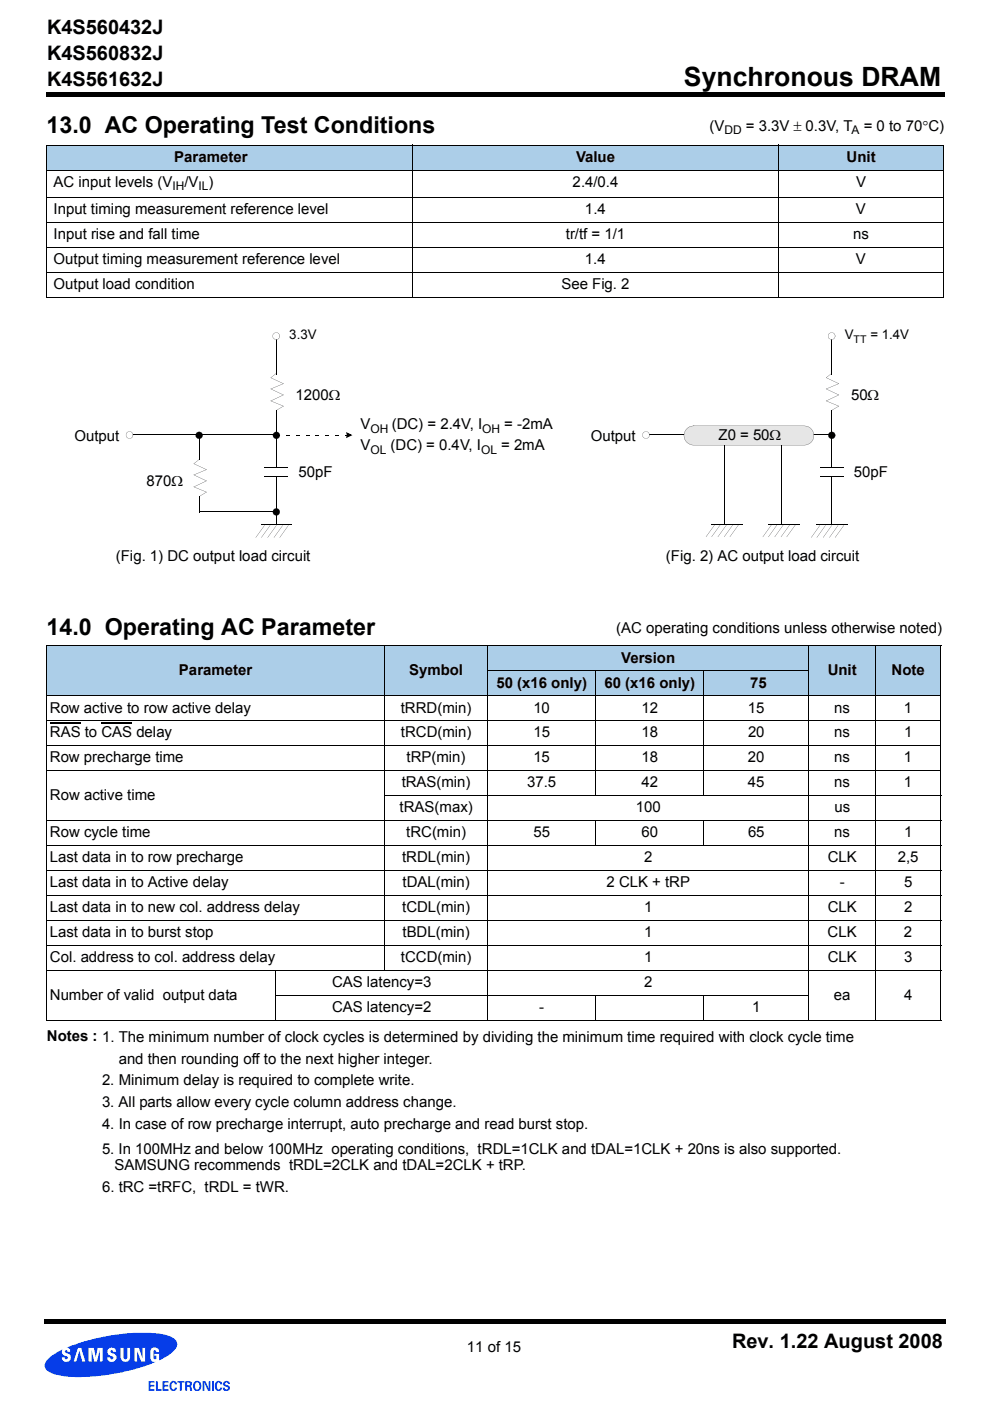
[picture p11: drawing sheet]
<svg xmlns="http://www.w3.org/2000/svg" width="210mm" height="297mm" viewBox="0 0 210 297" stroke-linecap="round" stroke-linejoin="round" font-family="sans-serif">
<path d="M9.8 19.5h.6v1h-.6zM10.4 19.5h189.9v1h-189.9zM9.4 279.6h.5v1.1h-.5zM9.9 279.6h190.6v1.1h-190.6z" fill="#000"/>
<path d="M9.5 282.6h39.2v12.3h-39.2z" fill="#fff"/>
<g fill="#063de8">
<path d="M10.3 288a1.68 1.68 0 0 0-.8 1.7 1.68 1.68 0 0 0 1.4 1.4 24.8 24.8 0 0 0 11.2 .5l5.3-1 3.6-1 2.1-.9-.1 .1a.87 .87 0 0 1-1.1-.9v-1.3l.2-.6 .3-.3h.6l.5 .3 .2 .7h-.6v-.3l-.2-.1-.3 .1v1.6l.1 .2 .4-.1v-.7h-.4v-.4h1.1v1.4l.8-.4a4.8 4.8 0 0 0 3-3 2.65 2.65 0 0 0-2.4-2l-3.3-.4h-3.6a44.1 44.1 0 0 0-14.2 3.1 .8 .8 0 0 1 .8 .9h-.5a.31 .31 0 0 0-.3-.3 .31 .31 0 0 0-.4 .3 .31 .31 0 0 0 .4 .3 .98 .98 0 0 1 .9 1 .98 .98 0 0 1-1 .9 .98 .98 0 0 1-.9-1h.6l.1 .3 .4 .1a.36 .36 0 0 0 .2-.5 .36 .36 0 0 0-.5-.2 .89 .89 0 0 1-.7-1.3l-.9 .4zM16.5 285.8h.7l.9 2.9h-.7l-.6-2.3-.6 2.3h-.6zM18.8 285.8h1.1l.4 1.9 .4-1.9h1.1v2.9h-.7v-2.5l-.5 2.5h-.6l-.6-2.5v2.5h-.6zM22.9 286a.98 .98 0 0 1 1.1-.2 .98 .98 0 0 1 .6 .8h-.6a.32 .32 0 0 0-.2-.3 .32 .32 0 0 0-.3 .1h-.1a.72 .72 0 0 0 .8 .6 .97 .97 0 0 1-.1 1.7 .97 .97 0 0 1-1.4-.9h.6l.3 .4 .3-.1a.28 .28 0 0 0 .2-.2 .28 .28 0 0 0-.2-.3 1 1 0 0 1-1-.5 1 1 0 0 1 0-1.1zM25.5 285.8h.7v2l.2 .3a.43 .43 0 0 0 .6-.4v-1.9h.6v1.8a1.02 1.02 0 0 1-1 1.2 1.02 1.02 0 0 1-1.1-1.2zM28.5 285.8h.9l.8 2.2v-2.2h.6v2.9h-.9l-.8-2.3v2.3h-.6zM31.5 292.8h1.2v.3h-.8v.5h.8v.4h-.8v.6h.8v.3h-1.2z" fill-rule="evenodd"/>
<path d="M33.1 292.8h.3v1.8h.9v.3h-1.2z" fill-rule="evenodd"/>
<path d="M34.5 292.8h1.2v.3h-.8v.5h.8v.4h-.8v.6h.9v.3h-1.3z" fill-rule="evenodd"/>
<path d="M36.2 293a.75 .75 0 0 1 .8-.2 .75 .75 0 0 1 .5 .7h-.4a.31 .31 0 0 0-.3-.4 .31 .31 0 0 0-.4 .3v.7l.1 .4 .3 .1 .3-.4h.4a.82 .82 0 0 1-1 .7 .82 .82 0 0 1-.6-1l.1-.5z" fill-rule="evenodd"/>
<path d="M37.6 292.8h1.5v.3h-.6v1.8h-.4v-1.8h-.5z" fill-rule="evenodd"/>
<path d="M39.3 292.8l1.2 .1 .2 .6-.4 .4a.7 .7 0 0 1 .4 .8l.1 .2h-.5l-.1-.8-.5-.1v.9h-.4zM39.7 293.1v.6h.4a.29 .29 0 0 0 .1-.3 .29 .29 0 0 0-.1-.3z" fill-rule="evenodd"/>
<path d="M41.1 293.1a.95 .95 0 0 1 1.3-.1 .95 .95 0 0 1 .2 1.3 .92 .92 0 0 1-1.2 .6 .92 .92 0 0 1-.5-1.3zM41.6 293.1a.85 .85 0 0 0 .3 1.5l.3-.3 .1-.7-.2-.5z" fill-rule="evenodd"/>
<path d="M42.9 292.8h.7l.7 1.6v-1.6h.3v2.1h-.5l-.8-1.8v1.8h-.4z" fill-rule="evenodd"/>
</g>
<path d="M45.1 292.8v2.1" fill="none" stroke="#063de8" stroke-width=".4"/>
<g fill="#063de8">
<path d="M45.7 293.1a.78 .78 0 0 1 .9-.3 .78 .78 0 0 1 .5 .7h-.4a.38 .38 0 0 0-.4-.4 .38 .38 0 0 0-.3 .5v.7l.2 .3 .4-.1 .1-.3h.4a.8 .8 0 0 1-.8 .7 .8 .8 0 0 1-.7-.8z" fill-rule="evenodd"/>
<path d="M47.5 292.9a.74 .74 0 0 1 1.2 .5h-.4l-.1-.3h-.3a.31 .31 0 0 0-.1 .5 .31 .31 0 0 0 .4 .1 .67 .67 0 0 1 .5 .9 .67 .67 0 0 1-1 .3l-.4-.3-.1-.4h.5v.3l.2 .1h.3l.1-.4-.4-.2a.63 .63 0 0 1-.6-.4 .63 .63 0 0 1 .2-.7z" fill-rule="evenodd"/>
</g>
<path d="M9.8 19.5h.6v1h-.6zM10.4 19.5h189.9v1h-189.9zM9.4 279.6h.5v1.1h-.5zM9.9 279.6h190.6v1.1h-190.6z" fill="#000"/>
<path d="M9.5 282.6h39.2v12.3h-39.2z" fill="#fff"/>
<g fill="#063de8">
<path d="M10.3 288a1.68 1.68 0 0 0-.8 1.7 1.68 1.68 0 0 0 1.4 1.4 24.8 24.8 0 0 0 11.2 .5l5.3-1 3.6-1 2.1-.9-.1 .1a.87 .87 0 0 1-1.1-.9v-1.3l.2-.6 .3-.3h.6l.5 .3 .2 .7h-.6v-.3l-.2-.1-.3 .1v1.6l.1 .2 .4-.1v-.7h-.4v-.4h1.1v1.4l.8-.4a4.8 4.8 0 0 0 3-3 2.65 2.65 0 0 0-2.4-2l-3.3-.4h-3.6a44.1 44.1 0 0 0-14.2 3.1 .8 .8 0 0 1 .8 .9h-.5a.31 .31 0 0 0-.3-.3 .31 .31 0 0 0-.4 .3 .31 .31 0 0 0 .4 .3 .98 .98 0 0 1 .9 1 .98 .98 0 0 1-1 .9 .98 .98 0 0 1-.9-1h.6l.1 .3 .4 .1a.36 .36 0 0 0 .2-.5 .36 .36 0 0 0-.5-.2 .89 .89 0 0 1-.7-1.3l-.9 .4zM16.5 285.8h.7l.9 2.9h-.7l-.6-2.3-.6 2.3h-.6zM18.8 285.8h1.1l.4 1.9 .4-1.9h1.1v2.9h-.7v-2.5l-.5 2.5h-.6l-.6-2.5v2.5h-.6zM22.9 286a.98 .98 0 0 1 1.1-.2 .98 .98 0 0 1 .6 .8h-.6a.32 .32 0 0 0-.2-.3 .32 .32 0 0 0-.3 .1h-.1a.72 .72 0 0 0 .8 .6 .97 .97 0 0 1-.1 1.7 .97 .97 0 0 1-1.4-.9h.6l.3 .4 .3-.1a.28 .28 0 0 0 .2-.2 .28 .28 0 0 0-.2-.3 1 1 0 0 1-1-.5 1 1 0 0 1 0-1.1zM25.5 285.8h.7v2l.2 .3a.43 .43 0 0 0 .6-.4v-1.9h.6v1.8a1.02 1.02 0 0 1-1 1.2 1.02 1.02 0 0 1-1.1-1.2zM28.5 285.8h.9l.8 2.2v-2.2h.6v2.9h-.9l-.8-2.3v2.3h-.6zM31.5 292.8h1.2v.3h-.8v.5h.8v.4h-.8v.6h.8v.3h-1.2z" fill-rule="evenodd"/>
<path d="M33.1 292.8h.3v1.8h.9v.3h-1.2z" fill-rule="evenodd"/>
<path d="M34.5 292.8h1.2v.3h-.8v.5h.8v.4h-.8v.6h.9v.3h-1.3z" fill-rule="evenodd"/>
<path d="M36.2 293a.75 .75 0 0 1 .8-.2 .75 .75 0 0 1 .5 .7h-.4a.31 .31 0 0 0-.3-.4 .31 .31 0 0 0-.4 .3v.7l.1 .4 .3 .1 .3-.4h.4a.82 .82 0 0 1-1 .7 .82 .82 0 0 1-.6-1l.1-.5z" fill-rule="evenodd"/>
<path d="M37.6 292.8h1.5v.3h-.6v1.8h-.4v-1.8h-.5z" fill-rule="evenodd"/>
<path d="M39.3 292.8l1.2 .1 .2 .6-.4 .4a.7 .7 0 0 1 .4 .8l.1 .2h-.5l-.1-.8-.5-.1v.9h-.4zM39.7 293.1v.6h.4a.29 .29 0 0 0 .1-.3 .29 .29 0 0 0-.1-.3z" fill-rule="evenodd"/>
<path d="M41.1 293.1a.95 .95 0 0 1 1.3-.1 .95 .95 0 0 1 .2 1.3 .92 .92 0 0 1-1.2 .6 .92 .92 0 0 1-.5-1.3zM41.6 293.1a.85 .85 0 0 0 .3 1.5l.3-.3 .1-.7-.2-.5z" fill-rule="evenodd"/>
<path d="M42.9 292.8h.7l.7 1.6v-1.6h.3v2.1h-.5l-.8-1.8v1.8h-.4z" fill-rule="evenodd"/>
</g>
<path d="M45.1 292.8v2.1" fill="none" stroke="#063de8" stroke-width=".4"/>
<g fill="#063de8">
<path d="M45.7 293.1a.78 .78 0 0 1 .9-.3 .78 .78 0 0 1 .5 .7h-.4a.38 .38 0 0 0-.4-.4 .38 .38 0 0 0-.3 .5v.7l.2 .3 .4-.1 .1-.3h.4a.8 .8 0 0 1-.8 .7 .8 .8 0 0 1-.7-.8z" fill-rule="evenodd"/>
<path d="M47.5 292.9a.74 .74 0 0 1 1.2 .5h-.4l-.1-.3h-.3a.31 .31 0 0 0-.1 .5 .31 .31 0 0 0 .4 .1 .67 .67 0 0 1 .5 .9 .67 .67 0 0 1-1 .3l-.4-.3-.1-.4h.5v.3l.2 .1h.3l.1-.4-.4-.2a.63 .63 0 0 1-.6-.4 .63 .63 0 0 1 .2-.7z" fill-rule="evenodd"/>
</g>
<path d="M90.7 284.6h27.2v3.9h-27.2z" fill="#fff"/>
<g fill="#accee8">
<path d="M9.9 30.8h77.6v5.2h-77.6z"/>
<path d="M87.5 30.8h77.5v5.2h-77.5z"/>
<path d="M165 30.8h35.1v5.2h-35.1z"/>
</g>
<g fill="none" stroke="#000" stroke-width=".21">
<path d="M9.9 30.8h190.3M9.9 36h190.3M9.9 30.8v32.2M87.5 30.7v32.5M165 30.7v32.5M200.1 30.8v32.2M9.9 41.9h190.3M9.9 47.2h190.3M9.9 52.5h190.3M9.9 57.8h190.3M9.9 63.1h190.3M58.6 71.8v7.6"/>
<path d="M28.3 92.2h29.8M58.6 87v5.2"/>
</g>
<g fill="#000">
<path d="M57.4 80.1l1.1-1zM57.4 82.5l2.8-1.2-2.8 1.1 2.8 1.3-2.8 1.3 2.8 1.1-1.6 .9 1.5-.9-2.7-1.1 2.7-1.3zM59 92.2l.4 .1zM58.1 91.8a.72 .72 0 0 1 .8-.2 .72 .72 0 0 1 .4 .7l-.2-.5-.5-.2-.5 .2-.2 .5 .2 .5 .5 .2 .5-.2 .2-.5a.75 .75 0 0 1-1 .7 .75 .75 0 0 1-.2-1.2zM57.4 80.1l2.7 1.2zM60.7 92.2l.7 .1zM62.8 92.2l.7 .1zM64.9 92.2l.7 .1zM66.9 92.2l.7 .1zM69 92.2l.7 .1zM71.1 92.2l.6 .1zM73.1 92.2l.4 .1z"/>
<path d="M73.5 92.2l.2 .1zM73.6 92.2h.3l-.1 .4-.3-.1zM73.4 91.6l1.3 .7-1.3 .6 .2-.5 .7-.3 .1 .3-.8-.3 .1-.3 .2 .4-.3 .1z"/>
</g>
<g fill="#000">
<path d="M73.6 91.9l.7 .3-.7 .4z"/>
<circle cx="58.6" cy="92.3" r=".74"/>
</g>
<circle cx="58.6" cy="71.3" r=".74" fill="#fff"/>
<path d="M58 70.7a.73 .73 0 0 1 .8-.2 .73 .73 0 0 1 .5 .7l-.2-.5-.5-.2-.5 .2-.3 .5 .3 .6 .5 .2 .5-.2 .2-.6a.75 .75 0 0 1-1.1 .8 .75 .75 0 0 1-.2-1.3zM41.1 98.3l1.1-.9zM41.7 91.8a.73 .73 0 0 1 .8-.2 .73 .73 0 0 1 .4 .7l-.1-.5-.6-.2-.5 .2-.2 .5 .2 .5 .5 .2 .6-.2 .1-.5a.75 .75 0 0 1-1 .7 .75 .75 0 0 1-.2-1.2zM41.1 98.3l2.7 1.2zM41 100.7l2.8-1.1-2.7 1.1 2.7 1.3-2.7 1.2 2.7 1.1-1.5 1 1.5-1-2.8-1.1 2.8-1.3zM56.1 111.4l-1.9 2.6zM57.3 111.4l-1.9 2.6zM58.6 111.4l-1.9 2.6zM58 108a.72 .72 0 0 1 .9-.2 .72 .72 0 0 1 .4 .7l-.2-.5-.5-.2-.5 .2-.2 .5 .2 .6 .5 .2 .5-.2 .2-.6a.75 .75 0 0 1-1 .7 .75 .75 0 0 1-.3-1.2zM59.9 111.4l-1.8 2.6zM61.1 111.4l-1.8 2.6z" fill="#000"/>
<g fill="#000">
<circle cx="42.2" cy="92.3" r=".74"/>
<circle cx="58.6" cy="108.5" r=".75"/>
</g>
<path d="M42.2 92.4v5.2M56.1 99.1h4.9M58.5 92.2v7M42.2 108.4h16.2M42.2 105.2v3.4M55.4 111.3h6.5M56.1 101h4.9M58.5 101.1v10.2" fill="none" stroke="#000" stroke-width=".21"/>
<circle cx="27.5" cy="92.2" r=".74" fill="#fff"/>
<path d="M26.9 91.7a.73 .73 0 0 1 .8-.2 .73 .73 0 0 1 .5 .7l-.2-.5-.5-.2-.6 .2-.2 .5 .2 .6 .6 .2 .5-.3 .2-.5a.76 .76 0 0 1-1.1 .7 .76 .76 0 0 1-.2-1.2zM175.2 80.1l1.1-1zM175.1 82.5l2.8-1.2-2.7 1.1 2.7 1.3-2.7 1.3 2.7 1.1-1.5 .9 1.5-.9-2.8-1.1 2.8-1.3zM175.8 91.8a.73 .73 0 0 1 .8-.2 .73 .73 0 0 1 .5 .7l-.2-.5-.5-.2-.5 .2-.3 .5 .3 .5 .5 .2 .5-.2 .2-.5a.76 .76 0 0 1-1.1 .7 .76 .76 0 0 1-.2-1.2zM175.1 80.1l2.8 1.2z" fill="#000"/>
<path d="M176.3 71.8v7.6M137.5 92.2h38.4M176.4 87v5.2" fill="none" stroke="#000" stroke-width=".21"/>
<circle cx="176.4" cy="92.3" r=".74" fill="#000"/>
<circle cx="176.3" cy="71.3" r=".74" fill="#fff"/>
<path d="M175.8 70.7a.73 .73 0 0 1 .8-.2 .73 .73 0 0 1 .4 .7l-.2-.5-.5-.2-.5 .2-.2 .5 .2 .6 .5 .2 .5-.2 .2-.6a.75 .75 0 0 1-1 .8 .75 .75 0 0 1-.2-1.3zM173.8 111.4l-1.8 2.6zM175 111.4l-1.8 2.6zM176.3 111.4l-1.8 2.6zM177.7 111.4l-1.9 2.6zM178.9 111.4l-1.9 2.6z" fill="#000"/>
<path d="M173.8 99.1h5M176.3 92.2v7M173.1 111.3h6.6M173.8 101h5M176.3 101v10.3" fill="none" stroke="#000" stroke-width=".21"/>
<circle cx="136.9" cy="92.2" r=".74" fill="#fff"/>
<path d="M136.4 91.7a.73 .73 0 0 1 .8-.2 .73 .73 0 0 1 .5 .7l-.2-.5-.6-.2-.5 .2-.2 .5 .2 .6 .5 .1 .6-.2 .2-.5a.75 .75 0 0 1-1.1 .7 .75 .75 0 0 1-.2-1.2z" fill="#000"/>
<path d="M145.6 90.9a1.87 1.87 0 0 1 1.5-.6h23.4a2.04 2.04 0 0 1 2.1 2 2.04 2.04 0 0 1-2.1 2.1h-23.4a2.04 2.04 0 0 1-1.9-1.3 2.04 2.04 0 0 1 .4-2.2z" fill-rule="evenodd" fill="#e6e6e6"/>
<path d="M145.6 90.9a1.67 1.67 0 0 1 1.5-.6l-1.2 .4-.5 .5-.3 .7a2.02 2.02 0 0 0 .5 1.9l.7 .4 .8 .2h23.4l.8-.2 .6-.4a2 2 0 0 0 .6-1.9l-.5-1a1.96 1.96 0 0 0-1.5-.6h-23.4h23.4a2.06 2.06 0 0 1 2.1 2 2.06 2.06 0 0 1-2.1 2.1h-23.4a2.05 2.05 0 0 1-1.9-1.3 2.05 2.05 0 0 1 .4-2.2zM151.5 111.2l-1.8 2.6zM152.7 111.2l-1.8 2.6zM154.1 111.2l-1.9 2.6zM155.4 111.2l-1.9 2.6zM156.6 111.2l-1.9 2.6zM163.6 111.3l-1.9 2.5zM164.7 111.3l-1.8 2.5zM166.1 111.3l-1.9 2.5zM167.4 111.3l-1.8 2.5zM168.6 111.3l-1.8 2.5z" fill="#000"/>
<path d="M153.6 94.4v16.8M165.6 94.5v16.8M150.8 111.1h6.6M162.8 111.1h6.6" fill="none" stroke="#000" stroke-width=".21"/>
<g fill="#accee8">
<path d="M9.9 136.9h71.7v10.6h-71.7z"/>
<path d="M81.6 136.9h21.8v10.6h-21.8z"/>
<path d="M103.4 136.9h68.1v5.3h-68.1z"/>
<path d="M171.5 136.9h14.2v10.6h-14.2z"/>
<path d="M185.7 136.9h13.8v10.6h-13.8z"/>
<path d="M103.4 142.2h22.9v5.3h-22.9z"/>
<path d="M126.3 142.2h22.9v5.3h-22.9z"/>
<path d="M149.2 142.2h22.3v5.3h-22.3z"/>
</g>
<path d="M10.6 153.4h6.5M21.5 153.4h6.5" fill="none" stroke="#000" stroke-width=".23"/>
<g fill="none" stroke="#000" stroke-width=".21">
<path d="M9.8 136.9h189.8M9.9 137.1v79.1M81.6 136.9v68.9M103.4 136.9v79.5M171.5 136.9v79.5M185.7 136.9v79.5M199.5 137.1v79.1M9.8 147.5h189.8M9.8 152.8h189.8M9.8 158.1h189.8M103.3 142.2h68.3M126.3 142.2v26.6"/>
<path d="M149.2 142.2v26.6M9.8 163.4h189.8M9.8 174h189.8M9.8 179.3h189.8M81.5 168.7h44.8M126.3 173.9v5.5M126.4 168.7h73.2M149.2 173.9v5.5M9.8 184.6h189.8M9.8 189.9h189.8M9.8 195.2h189.8M9.8 200.5h189.8"/>
<path d="M9.8 205.8h189.8M9.8 216.3h189.8M58.4 211.1h113.2M58.5 205.7v10.7M126.3 210.9v5.5M149.2 210.9v5.5"/>
</g>
<text font-size="5.6" x="145" y="18.2">Synchronous DRAM</text>
<g font-size="4.9">
<text x="9.9" y="28.2">13.0 AC Operating Test Conditions</text>
<text x="9.9" y="134.6">14.0 Operating AC Parameter</text>
</g>
<g font-size="4.2">
<text x="10" y="7.3">K4S560432J</text>
<text x="10" y="12.7">K4S560832J</text>
<text x="10" y="18.1">K4S561632J</text>
<text x="155.2" y="285.8">Rev. 1.22 August 2008</text>
</g>
<g font-size="3.2">
<text x="150.4" y="27.7">(V</text>
<text x="158.1" y="27.7">= 3.3V ± 0.3V, T</text>
<text x="183.1" y="27.7">= 0 to 70°C)</text>
<text x="37" y="34.3">Parameter</text>
<text x="122.1" y="34.3">Value</text>
<text x="179.5" y="34.3">Unit</text>
<text x="11.4" y="39.6">AC input levels (V</text>
<text x="39.1" y="39.6">/V )</text>
<text x="121.4" y="39.6">2.4/0.4</text>
<text x="181.5" y="39.6">V</text>
<text x="11.4" y="45.4">Input timing measurement reference level</text>
<text x="124" y="45.4">1.4</text>
<text x="181.5" y="45.4">V</text>
<text x="11.4" y="50.7">Input rise and fall time</text>
<text x="120" y="50.7">tr/tf = 1/1</text>
<text x="180.9" y="50.7">ns</text>
<text x="11.4" y="56">Output timing measurement reference level</text>
<text x="124" y="56">1.4</text>
<text x="181.5" y="56">V</text>
<text x="11.4" y="61.3">Output load condition</text>
<text x="119" y="61.3">See Fig. 2</text>
<text x="62.7" y="84.8">1200Ω</text>
<text x="180.4" y="84.8">50Ω</text>
<text x="15.8" y="93.5">Output</text>
<text x="76.4" y="90.9">V</text>
<text x="76.4" y="95.4">V</text>
<text x="82.8" y="95.4">(DC) = 0.4V, I</text>
<text x="83.1" y="90.9">(DC) = 2.4V, I</text>
<text x="106.3" y="95.4">= 2mA</text>
<text x="106.9" y="90.9">= -2mA</text>
<text x="125.3" y="93.5">Output</text>
<text x="152.3" y="93.4">Z0 = 50Ω</text>
<text x="63.3" y="101.1">50pF</text>
<text x="181" y="101.1">50pF</text>
<text x="31.1" y="103.1">870Ω</text>
<text x="24.6" y="119">(Fig. 1) DC output load circuit</text>
<text x="141.2" y="119">(Fig. 2) AC output load circuit</text>
<text x="130.7" y="134.1">(AC operating conditions unless otherwise noted)</text>
<text x="38" y="143.1">Parameter</text>
<text x="86.8" y="143.1">Symbol</text>
<text x="131.7" y="140.5">Version</text>
<text x="175.5" y="143.1">Unit</text>
<text x="189" y="143.1">Note</text>
<text x="105.3" y="145.8">50 (x16 only)</text>
<text x="128.2" y="145.8">60 (x16 only)</text>
<text x="159" y="145.8">75</text>
<text x="10.6" y="151.1">Row active to row active delay</text>
<text x="85" y="151.1">tRRD(min)</text>
<text x="113.1" y="151.1">10</text>
<text x="136" y="151.1">12</text>
<text x="158.6" y="151.1">15</text>
<text x="176.9" y="151.1">ns</text>
<text x="191.7" y="151.1">1</text>
<text x="10.6" y="156.4">RAS to CAS delay</text>
<text x="10.6" y="161.6">Row precharge time</text>
<text x="85" y="156.4">tRCD(min)</text>
<text x="86.2" y="161.6">tRP(min)</text>
<text x="113.1" y="161.6">15</text>
<text x="113.1" y="156.4">15</text>
<text x="136" y="161.6">18</text>
<text x="136" y="156.4">18</text>
<text x="158.6" y="161.6">20</text>
<text x="158.6" y="156.4">20</text>
<text x="176.9" y="161.6">ns</text>
<text x="176.9" y="156.4">ns</text>
<text x="191.7" y="161.6">1</text>
<text x="191.7" y="156.4">1</text>
<text x="85.2" y="166.9">tRAS(min)</text>
<text x="111.8" y="166.9">37.5</text>
<text x="136" y="166.9">42</text>
<text x="158.6" y="166.9">45</text>
<text x="176.9" y="166.9">ns</text>
<text x="191.7" y="166.9">1</text>
<text x="10.6" y="169.6">Row active time</text>
<text x="84.7" y="172.2">tRAS(max)</text>
<text x="134.8" y="172.2">100</text>
<text x="176.9" y="172.2">us</text>
<text x="10.6" y="177.5">Row cycle time</text>
<text x="86.1" y="177.5">tRC(min)</text>
<text x="113.1" y="177.5">55</text>
<text x="136" y="177.5">60</text>
<text x="158.6" y="177.5">65</text>
<text x="176.9" y="177.5">ns</text>
<text x="191.7" y="177.5">1</text>
<text x="10.6" y="182.8">Last data in to row precharge</text>
<text x="85.3" y="182.8">tRDL(min)</text>
<text x="136.6" y="182.8">2</text>
<text x="175.5" y="182.8">CLK</text>
<text x="190.4" y="182.8">2,5</text>
<text x="10.6" y="188.1">Last data in to Active delay</text>
<text x="85.4" y="188.1">tDAL(min)</text>
<text x="128.6" y="188.1">2 CLK + tRP</text>
<text x="178" y="188.1">-</text>
<text x="191.7" y="188.1">5</text>
<text x="10.6" y="193.4">Last data in to new col. address delay</text>
<text x="85.3" y="193.4">tCDL(min)</text>
<text x="136.6" y="193.4">1</text>
<text x="175.5" y="193.4">CLK</text>
<text x="191.7" y="193.4">2</text>
<text x="10.6" y="198.7">Last data in to burst stop</text>
<text x="10.6" y="204">Col. address to col. address delay</text>
<text x="85" y="204">tCCD(min)</text>
<text x="85.3" y="198.7">tBDL(min)</text>
<text x="136.5" y="198.7">1</text>
<text x="136.6" y="204">1</text>
<text x="175.5" y="198.7">CLK</text>
<text x="175.5" y="204">CLK</text>
<text x="191.7" y="198.7">2</text>
<text x="191.7" y="204">3</text>
<text x="70.4" y="209.3">CAS latency=3</text>
<text x="136.6" y="209.3">2</text>
<text x="10.6" y="211.9">Number of valid output data</text>
<text x="70.4" y="214.6">CAS latency=2</text>
<text x="114.3" y="214.6">-</text>
<text x="159.5" y="214.6">1</text>
<text x="176.8" y="211.9">ea</text>
<text x="191.7" y="211.9">4</text>
<text x="9.9" y="220.7">Notes : 1. The minimum number of clock cycles is determined by dividing the minimum time required with clock cycle time</text>
<text x="25.2" y="225.5">and then rounding off to the next higher integer.</text>
<text x="21.6" y="230.1">2. Minimum delay is required to complete write.</text>
<text x="21.6" y="234.7">3. All parts allow every cycle column address change.</text>
<text x="21.6" y="239.3">4. In case of row precharge interrupt, auto precharge and read burst stop.</text>
<text x="21.6" y="244.6">5. In 100MHz and below 100MHz operating conditions, tRDL=1CLK and tDAL=1CLK + 20ns is also supported.</text>
<text x="24.3" y="248.1">SAMSUNG recommends tRDL=2CLK and tDAL=2CLK + tRP.</text>
<text x="21.6" y="252.7">6. tRC =tRFC, tRDL = tWR.</text>
<text x="99" y="286.7">11 of 15</text>
</g>
<g font-size="2.8">
<text x="61.3" y="71.9">3.3V</text>
<text x="179.1" y="71.9">V</text>
<text x="184.5" y="71.9">= 1.4V</text>
</g>
<g font-size="2.5">
<text x="153.6" y="28.5">DD</text>
<text x="180.6" y="28.5">A</text>
<text x="36.6" y="40.4">IH</text>
<text x="42.1" y="40.4">IL</text>
<text x="78.5" y="91.7">OH</text>
<text x="102.2" y="91.7">OH</text>
<text x="78.5" y="96.2">OL</text>
<text x="102" y="96.2">OL</text>
</g>
<text font-size="2.2" x="181" y="72.6">TT</text>
</svg>
